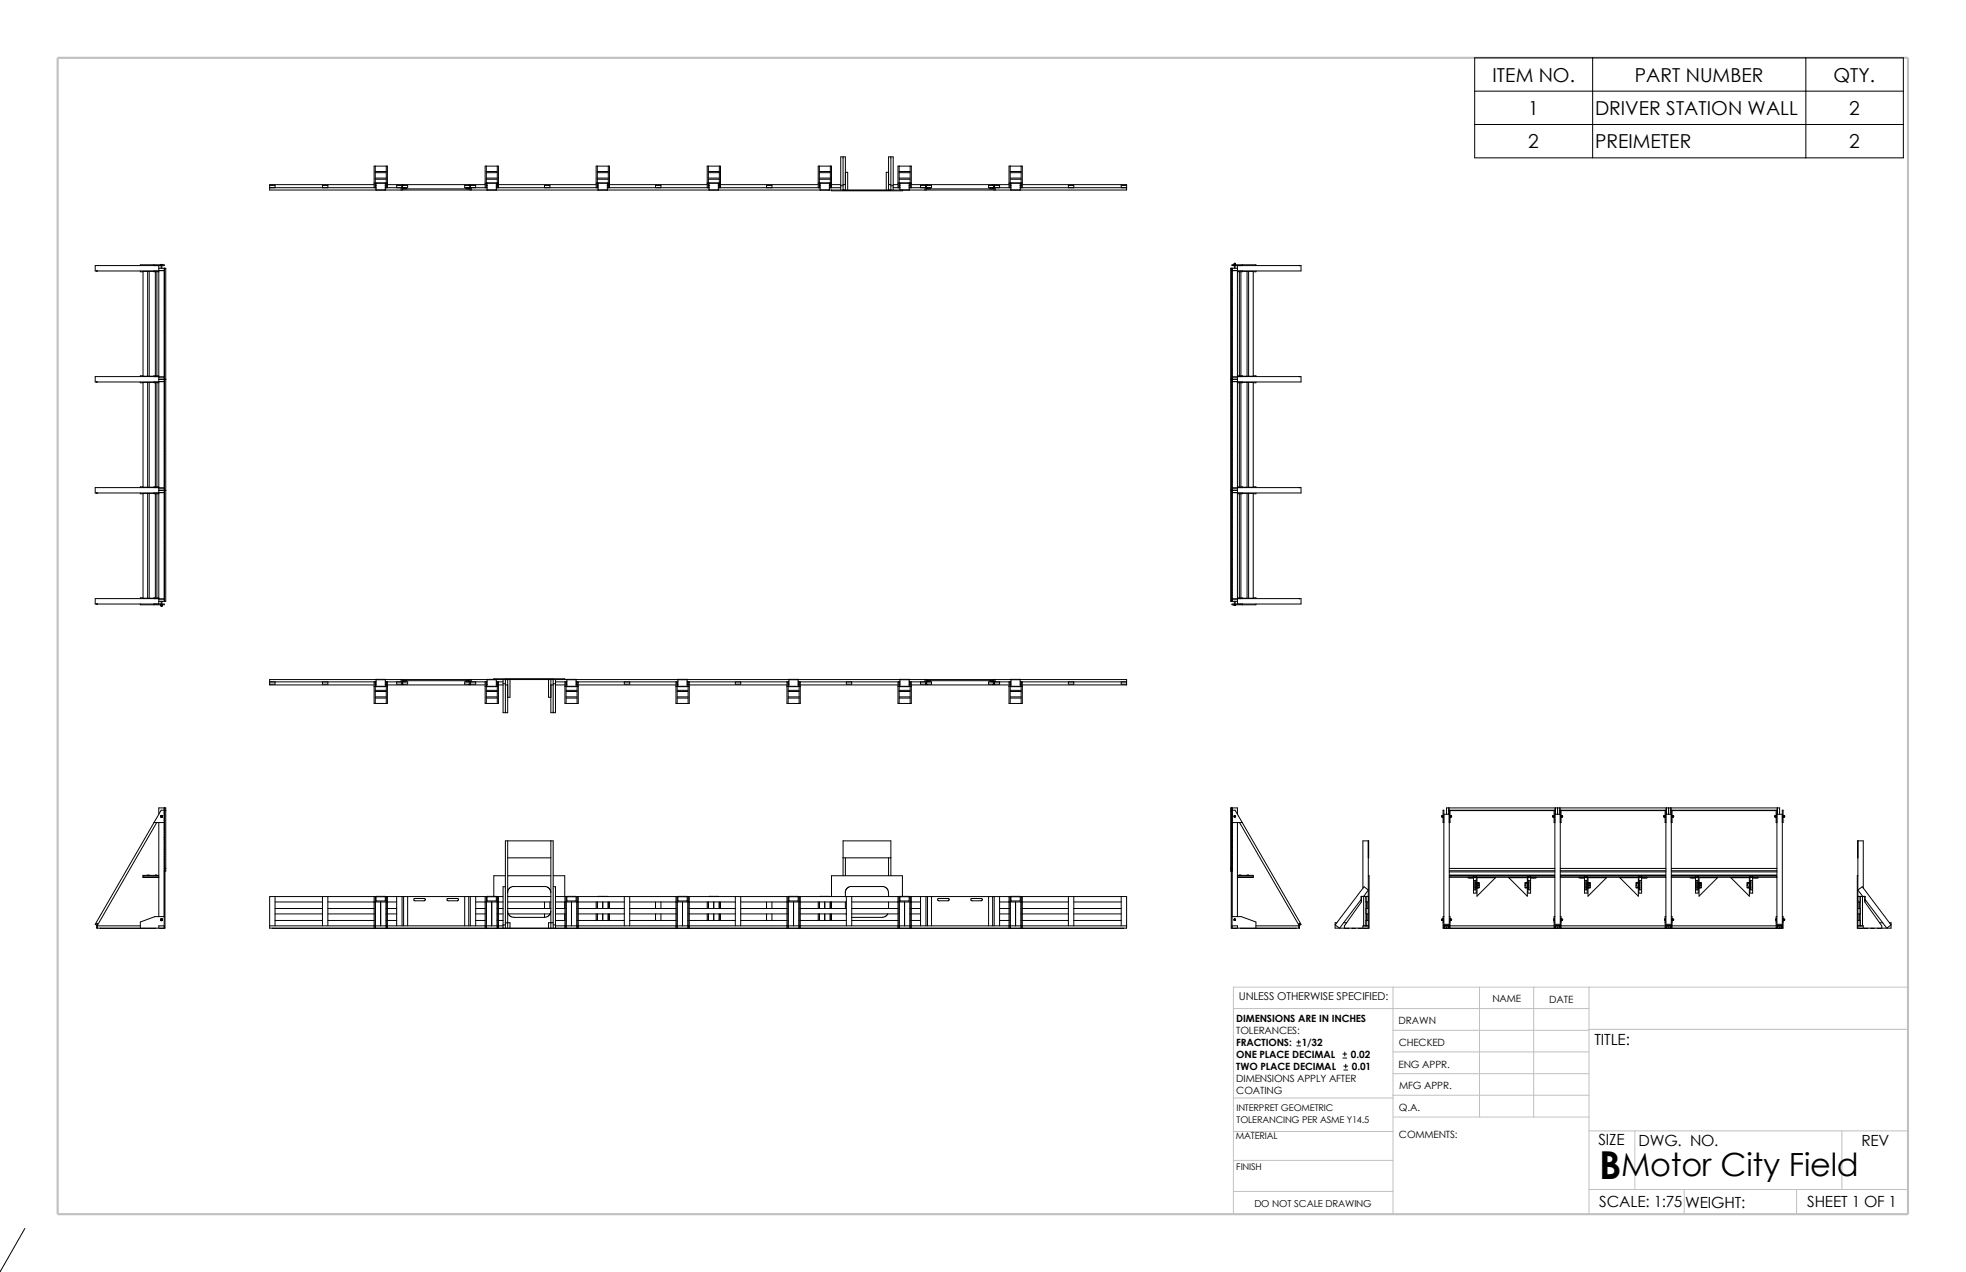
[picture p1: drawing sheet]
<svg xmlns="http://www.w3.org/2000/svg" width="432mm" height="279mm" viewBox="0 0 432 279" stroke-linecap="round" stroke-linejoin="round" font-family="sans-serif">
<g fill="none" stroke="#c0c0c0" stroke-width=".22">
<path d="M305.9 216.8v49.9M325 216.8v28.6M336.8 216.8v28.6M349 216.8v49.9M419.1 216.8h-148.2v49.9M270.9 221.5h78.1M305.9 231.1h43.1M305.9 226.3h43.1M305.9 235.8h43.1M349 226.1h70.1M270.9 248.5h35.1M270.9 254.9h35"/>
<path d="M270.9 241.2h35.1M305.9 240.6h43.1M306 245.4h43M349 248.4h70.1M359.1 248.4v12.9M404.5 248.4v12.9M270.9 261.7h35M349 261.3h70.1M369.9 261.3v5.4M394.6 261.3v5.4"/>
</g>
<path d="M12.7 12.7h406.4v254h-406.4z" fill="none" stroke="#c0c0c0" stroke-width=".47"/>
<g fill="none" stroke="#000" stroke-width=".22">
<path d="M323.9 12.7h94.1v22h-94.1zM349.8 12.7v22M396.6 12.7v22M82.4 36.5v4.7M82.4 39.1h2.4M82.4 37.9h2.4M82.4 39.4h2.4M82.4 37.7h2.4M84.8 36.5v4.7M106.8 36.5v4.7M106.8 39.1h2.4M106.8 37.9h2.4"/>
<path d="M106.8 39.4h2.4M106.8 37.7h2.4M109.2 36.5v4.7M131.2 36.5v4.7M131.2 39.1h2.4M131.2 37.9h2.4M131.2 39.4h2.4M131.2 37.7h2.4M133.6 36.5v4.7M155.6 36.5v4.7M155.6 39.1h2.4M155.6 37.9h2.4"/>
<path d="M155.6 39.4h2.4M155.6 37.7h2.4M158 36.5v4.7M180 36.5v4.7M180 39.1h2.4M180 37.9h2.4M180 39.4h2.4M180 37.7h2.4M182.4 36.5v4.7M185.2 34.5v7.3h10.5v-7.3M185.7 37.8h.5v3.9M195.2 37.8h-.6v3.9"/>
<path d="M197.5 36.5v4.7M197.5 39.1h2.4M197.5 37.9h2.4M197.5 39.4h2.4M197.5 37.7h2.4M199.9 36.5v4.7M221.9 36.5v4.7M221.9 39.1h2.4M221.9 37.9h2.4M221.9 39.4h2.4M221.9 37.7h2.4M224.3 36.5v4.7"/>
<path d="M323.9 20h94.1M323.9 27.3h94.1M21.2 59.5l.1 .1zM30.8 58.3v-.1h5.3v.1h-15.2v1.2h14M30.8 59.5v.2h.6M32.4 59.6v23M32.8 59.6v23M33.8 58.2v.1M33.8 59.5v.2h1.1M33.8 59.6h-2.4v23h2.4M34.1 59.7v22.8M34.5 59.7v22.8"/>
<path d="M34.9 58.3v74.4M34.9 58.9h1.5v73.2h-1.5M34.9 59.4h1.2M35.3 58.2h.4M35.3 58.2h.1M35.4 58.2v.7M35.6 58.3v.6M35.6 58.2h.1M35.7 58.2h.1M35.7 58.2h-.4M36.1 58.9v73.2zM36.2 59.1h.1"/>
<path d="M36.2 59.4h.1M36.2 59.8h.1M59.2 41.2h23.4M59.2 40.7h1.2v.5M70.8 41.2v-.5h1.2v.5M82.2 40.6h-23v1.1h23.4M82.2 40.2h2.9M82.2 41.2v-4.7h2.9v4.7M82.4 40.7h.2M82.6 40.2v.1M82.6 41.7h2M82.6 40.3v1.4"/>
<path d="M82.6 40.3h2M84.6 41.7h22.4M84.6 41.2h4.9v-.5h-2.4v.5M84.6 40.3v1.4M84.6 40.7h.2M84.6 40.2v.1M84.8 40.7v.5M85.1 40.6h21.5M88.1 41.2v.5M88.3 41.3v-.6l.3-.1h-.3v.7h.3M88.3 41.7v-.2h15v.2M88.6 41.2v.3"/>
<path d="M89.2 41.2v.3M102.4 41.2v.3M103 41.3h.3v-.7h-.3l.3 .1v.6M103 41.2v.3M103.5 41.2v.5M104.5 41.2v-.5h-2.4v.5h4.9M106.6 40.2h2.9M106.6 41.2v-4.7h2.9v4.7M106.8 40.7h.2M107 40.2v.1M107 41.7h2M107 40.3h2"/>
<path d="M107 40.3v1.4M109 41.7h22.4M109 41.2h22.4M109 40.3v1.4M109 40.7h.2M109 40.2v.1M109.2 40.7v.5M109.5 40.6h21.4M119.6 41.2v-.5h1.2v.5M130.9 40.2h3M130.9 41.2v-4.7h3v4.7M131.2 40.7h.2"/>
<path d="M131.4 40.3h2M131.4 41.7h2M131.4 40.3v1.4M131.4 40.2v.1M133.4 40.2v.1M133.4 41.7h22.3M133.4 41.2h22.3M133.4 40.3v1.4M133.4 40.7h.2M133.6 40.7v.5M133.9 40.6h21.4M144 41.2v-.5h1.2v.5"/>
<path d="M155.3 40.2h2.9M155.3 41.2v-4.7h2.9v4.7M155.6 40.7h.1M155.7 40.3h2.1M155.7 41.7h2.1M155.7 40.3v1.4M155.7 40.2v.1M157.8 40.2v.1M157.8 41.7h22.3M157.8 41.2h22.3M157.8 40.3v1.4M157.8 40.7h.2"/>
<path d="M158.2 40.6h21.5M168.4 41.2v-.5h1.1v.5M179.7 40.2h2.9M179.7 41.2v-4.7h2.9v4.7M180 40.7h.1M180.1 40.2v.1M180.1 41.7h2.1M180.1 40.3h2.1M180.1 40.3v1.4M182.2 41.7h16v.2h-15.6v-.2M182.2 41.2h2.5M182.2 40.3v1.4"/>
<path d="M182.2 40.7h.2M182.2 40.2v.1M182.6 40.6h2.1M184.7 40.8h.5M184.7 41.7v-7.2h1v7.2M185.2 40.6h.5M195.2 40.6h.5M195.2 41.7v-7.2h1v7.2M195.7 40.8h.5M196.2 41.2h1.5M196.2 40.6h1M197.2 40.2h3"/>
<path d="M197.2 41.2v-4.7h3v4.7M197.5 40.7h.2M197.7 40.2v.1M197.7 41.7h.1M197.7 40.3v1.4M197.7 40.3h2M197.7 41.7h2M199.7 40.2v.1M199.7 41.7l-1.5 .1M199.7 41.7h22.3M199.7 41.2h4.9v-.5h-2.4v.5M199.7 40.3v1.4"/>
<path d="M199.7 40.7h.2M199.9 40.7v.5M200.2 40.6h21.4M203.2 41.2v.5M203.4 41.7v-.2h14.9v.2M203.4 41.3v-.6l.3-.1h-.3v.7h.3M203.7 41.2v.3M204.3 41.2v.3M217.4 41.2v.3M218 41.3h.4v-.7h-.4l.3 .1v.6M218 41.2v.3M218.6 41.2v.5"/>
<path d="M219.5 41.2v-.5h-2.4v.5h4.9M221.6 40.2h2.9M221.6 41.2v-4.7h2.9v4.7M221.9 40.7h.1M222 40.3h2.1M222 41.7h2.1M222 40.3v1.4M222 40.2v.1M224.1 41.2h23.3M224.1 40.3v1.4M224.1 40.7h.2M224.1 40.2v.1"/>
<path d="M224.2 40.7v.5M224.5 40.6h22.9v1.1h-23.3M234.7 41.2v-.5h1.1v.5M247.4 40.7h-1.1v.5M270.6 59.6h.1M270.6 59.2h.1M270.6 60h.1M270.6 58.9v73.2M270.6 58.9h.1M270.6 59.4h1.2M271 58.2h.2M271 58.2h.1"/>
<path d="M271.1 58h.1M271.1 58.1h.1M271.1 57.9l.2-.1v.2M271.1 57.9v.3M271.1 58.3v.6M271.1 57.9h.2M271.1 58h.2M271.2 58.1h.2M271.2 58.1h-.1M271.2 58.1h.1M271.2 58h.1M271.2 58v.2"/>
<path d="M271.2 58.2h.2M271.3 58h.1M271.3 58.2v.7M271.3 58.1h.1M271.3 58v.1M271.4 58.1v.1M271.4 58.2h.1M271.8 58.3v74.4M271.8 58.9h-1.5v73.2h1.5M272.2 59.7v22.8M272.5 59.7v22.8M272.8 58.2v.1"/>
<path d="M272.8 59.5v.2h-1M272.8 59.6h2.5v23h-2.5M273.9 59.6v23M274.2 59.6v23M275.8 58.3v-.1h-5.2v.1h15.1v1.2h-13.9M275.8 59.5v.2h-.5M285.3 58.3h.2zM36.2 60.2h.1M36.2 60.5h.1M36.2 61.3h.1M36.2 60.9h.1M36.2 61.7h.1"/>
<path d="M36.2 62.1h.1M36.2 62.4h.1M36.2 62.8h.1M36.2 63.2h.1M36.2 63.5h.1M36.2 63.9h.1M36.2 64.7h.1M36.2 64.3h.1M36.2 65.1h.1M36.2 65.4h.1M36.2 65.8h.1M36.2 66.2h.1"/>
<path d="M36.2 66.5h.1M36.2 67.6h.1M36.2 66.9h.1M36.2 67.3h.1M36.2 68h.1M36.2 68.4h.1M36.2 68.8h.1M36.2 69.2h.1M36.2 69.9h.1M36.2 69.6h.1M36.2 71h.1M36.2 70.7h.1"/>
<path d="M36.2 70.3h.1M36.2 71.4h.1M36.2 71.8h.1M36.2 72.5h.1M36.2 72.1h.1M36.2 73.3h.1M36.2 72.9h.1M36.2 73.7h.1M36.2 74h.1M36.2 74.4h.1M36.2 75.1h.1M36.2 74.8h.1"/>
<path d="M36.2 75.5h.1M36.2 75.9h.1M36.2 76.3h.1M36.2 76.7h.1M36.2 77h.1M36.2 77.4h.1M36.2 77.8h.1M36.2 78.5h.1M36.2 78.1h.1M36.2 79.6h.1M36.2 79.2h.1M36.2 78.9h.1"/>
<path d="M270.6 60.4h.1M270.6 60.7h.1M270.6 61.1h.1M270.6 61.5h.1M270.6 61.8h.1M270.6 62.2h.1M270.6 63h.1M270.6 62.6h.1M270.6 63.4h.1M270.6 63.7h.1M270.6 64.1h.1M270.6 64.9h.1"/>
<path d="M270.6 64.5h.1M270.6 65.2h.1M270.6 65.6h.1M270.6 66h.1M270.6 66.3h.1M270.6 66.7h.1M270.6 67.1h.1M270.6 67.5h.1M270.6 67.9h.1M270.6 68.2h.1M270.6 69h.1M270.6 69.3h.1"/>
<path d="M270.6 68.6h.1M270.6 70.1h.1M270.6 69.7h.1M270.6 70.5h.1M270.6 70.8h.1M270.6 71.2h.1M270.6 71.6h.1M270.6 72h.1M270.6 72.3h.1M270.6 72.7h.1M270.6 73.1h.1M270.6 73.4h.1"/>
<path d="M270.6 74.2h.1M270.6 73.8h.1M270.6 74.6h.1M270.6 75h.1M270.6 75.3h.1M270.6 76.1h.1M270.6 75.7h.1M270.6 76.5h.1M270.6 76.8h.1M270.6 77.9h.1M270.6 77.6h.1M270.6 77.2h.1"/>
<path d="M270.6 78.3h.1M270.6 78.7h.1M270.6 79.1h.1M270.6 79.5h.1M270.6 79.8h.1M21.2 83.9h.1zM30.8 83.9v.2h.6M31.4 82.5h-.6v.2M32.4 84v23M32.8 84v23M33.8 83.9v.2h1.1M33.8 84h-2.4v23h2.4"/>
<path d="M34.1 84.1v22.8M34.5 84.1v22.8M34.9 82.7h-14v1.2h14M34.9 83.3h1.5M34.9 83.8h1.2M34.9 82.8h1.2M34.9 82.5h-1.1v.2M36.1 83.3h.1M36.2 80.4h.1M36.2 80h.1M36.2 81.2h.1M36.2 80.8h.1"/>
<path d="M36.2 81.9h.1M36.2 81.5h.1M36.2 82.6h.1M36.2 83h.1M36.2 82.3h.1M36.2 83.8h.1M36.2 83.4h.1M36.2 84.2h.1M36.2 84.6h.1M36.2 84.9h.1M36.2 85.3h.1M36.2 86.4h.1"/>
<path d="M36.2 86.1h.1M36.2 85.7h.1M36.2 86.8h.1M36.2 87.2h.1M36.2 87.5h.1M36.2 87.9h.1M36.2 88.3h.1M36.2 89.1h.1M36.2 88.7h.1M36.2 89.5h.1M36.2 89.8h.1M36.2 90.2h.1"/>
<path d="M36.2 90.6h.1M36.2 90.9h.1M36.2 91.3h.1M36.2 92.4h.1M36.2 92h.1M36.2 91.7h.1M36.2 93.2h.1M36.2 92.8h.1M36.2 93.9h.1M36.2 93.6h.1M36.2 94.7h.1M36.2 94.3h.1"/>
<path d="M36.2 95h.1M36.2 95.4h.1M36.2 95.8h.1M36.2 96.5h.1M36.2 96.2h.1M36.2 96.9h.1M36.2 97.3h.1M36.2 97.7h.1M36.2 98h.1M36.2 98.4h.1M36.2 98.8h.1M36.2 99.1h.1"/>
<path d="M36.2 99.9h.1M36.2 99.5h.1M36.1 83v.4M270.3 83.3h1.5M270.6 83.6h.1M270.6 84.4h.1M270.6 84h.1M270.6 84.8h.1M270.6 85.5h.1M270.6 85.1h.1M270.6 86.2h.1M270.6 85.9h.1"/>
<path d="M270.6 87h.1M270.6 86.6h.1M270.6 87.4h.1M270.6 88.1h.1M270.6 87.8h.1M270.6 88.5h.1M270.6 88.9h.1M270.6 89.6h.1M270.6 89.2h.1M270.6 90h.1M270.6 90.3h.1M270.6 90.7h.1"/>
<path d="M270.6 91.5h.1M270.6 91.1h.1M270.6 91.9h.1M270.6 92.2h.1M270.6 93.3h.1M270.6 92.6h.1M270.6 93h.1M270.6 94.1h.1M270.6 93.7h.1M270.6 94.9h.1M270.6 94.5h.1M270.6 95.6h.1"/>
<path d="M270.6 95.2h.1M270.6 96.4h.1M270.6 96.7h.1M270.6 96h.1M270.6 97.1h.1M270.6 97.5h.1M270.6 97.8h.1M270.6 98.2h.1M270.6 98.6h.1M270.6 99.4h.1M270.6 99h.1M270.6 99.7h.1"/>
<path d="M270.6 80.2h.1M270.6 81.3h.1M270.6 80.9h.1M270.6 80.6h.1M270.6 81.7h.1M270.6 82.1h.1M270.6 82.8h.1M270.6 82.4h.1M270.6 83.2h.1M270.6 83.3h.1M270.6 83.8h1.2M270.6 82.8h1.2"/>
<path d="M271.8 82.7h13.9v1.2h-13.9M271.8 82.5h1v.2M272.2 84.1v22.8M272.5 84.1v22.8M272.8 83.9v.2h-1M272.8 84h2.5v23h-2.5M273.9 84v23M274.2 84v23M275.3 82.5h.5v.2M275.8 83.9v.2h-.5M285.3 82.7h.2zM21.2 108.3h.1z"/>
<path d="M30.8 108.3v.2h.6M31.4 106.9h-.6v.2M32.4 108.4v23M32.8 108.4v23M33.8 108.3v.2h1.1M33.8 108.4h-2.4v23h2.4M34.1 108.5v22.8M34.5 108.5v22.8M34.9 107.1h-14v1.2h14M34.9 108.2h1.2M34.9 107.7h1.5M34.9 107.2h1.2"/>
<path d="M34.9 106.9h-1.1v.2M36.1 107.7h.1M36.2 101h.1M36.2 100.3h.1M36.2 100.7h.1M36.2 101.4h.1M36.2 101.8h.1M36.2 102.2h.1M36.2 102.5h.1M36.2 103.6h.1M36.2 103.3h.1M36.2 102.9h.1"/>
<path d="M36.2 104h.1M36.2 104.4h.1M36.2 104.8h.1M36.2 105.2h.1M36.2 105.9h.1M36.2 105.5h.1M36.2 106.6h.1M36.2 106.3h.1M36.2 107h.1M36.2 107.4h.1M36.2 107.8h.1M36.2 108.6h.1"/>
<path d="M36.2 108.2h.1M36.2 109h.1M36.2 109.3h.1M36.2 110.1h.1M36.2 109.7h.1M36.2 110.4h.1M36.2 111.2h.1M36.2 110.8h.1M36.2 111.9h.1M36.2 111.5h.1M36.2 112.7h.1M36.2 112.3h.1"/>
<path d="M36.2 113.1h.1M36.2 113.8h.1M36.2 113.5h.1M36.2 114.6h.1M36.2 114.2h.1M36.2 115.3h.1M36.2 114.9h.1M36.2 116.4h.1M36.2 116.1h.1M36.2 115.7h.1M36.2 117.2h.1M36.2 116.8h.1"/>
<path d="M36.2 117.9h.1M36.2 117.6h.1M36.2 118.7h.1M36.2 118.3h.1M36.2 119h.1M36.2 119.4h.1M36.2 119.8h.1M270.3 107.7h1.5M270.6 100.1h.1M270.6 100.5h.1M270.6 100.8h.1M270.6 101.2h.1"/>
<path d="M270.6 101.6h.1M270.6 101.9h.1M270.6 102.3h.1M270.6 102.7h.1M270.6 103.1h.1M270.6 103.5h.1M270.6 103.8h.1M270.6 104.2h.1M270.6 104.9h.1M270.6 105.3h.1M270.6 104.6h.1M270.6 106.1h.1"/>
<path d="M270.6 105.7h.1M270.6 106.5h.1M270.6 106.8h.1M270.6 107.2h.1M270.6 107.6h.1M270.6 108.4h.1M270.6 108.8h.1M270.6 108h.1M270.6 109.1h.1M270.6 109.5h.1M270.6 110.2h.1M270.6 109.9h.1"/>
<path d="M270.6 111h.1M270.6 110.6h.1M270.6 111.4h.1M270.6 111.8h.1M270.6 112.1h.1M270.6 112.9h.1M270.6 112.5h.1M270.6 113.2h.1M270.6 113.6h.1M270.6 114.4h.1M270.6 114.7h.1M270.6 114h.1"/>
<path d="M270.6 115.1h.1M270.6 115.5h.1M270.6 116.2h.1M270.6 115.9h.1M270.6 117h.1M270.6 116.6h.1M270.6 117.3h.1M270.6 117.7h.1M270.6 118.1h.1M270.6 118.5h.1M270.6 118.9h.1M270.6 119.3h.1"/>
<path d="M270.6 119.6h.1M270.6 120h.1M270.6 107.7h.1M270.6 108.2h1.2M270.6 107.2h1.2M271.8 107.1h13.9v1.2h-13.9M271.8 106.9h1v.2M272.2 108.5v22.8M272.5 108.5v22.8M272.8 108.3v.2h-1M272.8 108.4h2.5v23h-2.5M273.9 108.4v23"/>
<path d="M274.2 108.4v23M275.3 106.9h.5v.2M275.8 108.3v.2h-.5M285.5 107.1h.1M21.2 132.7h.1zM31.4 131.3h-.6v.2M33.8 132.7v.1M34.9 131.5h-14v1.2h15.2v.1h-5.3v-.1M34.9 131.6h1.2M34.9 131.3h-1.1v.2M35.3 132.8l.4 .1zM35.3 132.9h.1"/>
<path d="M35.3 133.1h.1M35.3 132.9v.2M35.3 132.9h.2M35.4 133.1h.2M35.4 132.1v.8M35.4 133.1h.1M35.4 132.9h.1M35.5 132.9h.1M35.5 132.9h-.1M35.5 132.9h.1h-.1M35.5 133.1h.1M35.5 132.9v.2"/>
<path d="M35.6 133.1h.1M35.6 132.1v.6M35.6 132.9v.3l-.2-.1M36.2 120.2h.1M36.2 120.6h.1M36.2 120.9h.1M36.2 121.3h.1M36.2 122h.1M36.2 122.4h.1M36.2 121.7h.1M36.2 123.2h.1M36.2 122.8h.1"/>
<path d="M36.2 123.5h.1M36.2 123.9h.1M36.2 124.7h.1M36.2 124.3h.1M36.2 125.1h.1M36.2 125.4h.1M36.2 125.8h.1M36.2 126.5h.1M36.2 126.2h.1M36.2 127.7h.1M36.2 127.3h.1M36.2 126.9h.1"/>
<path d="M36.2 128h.1M36.2 128.4h.1M36.2 128.8h.1M36.2 129.2h.1M36.2 129.9h.1M36.2 129.5h.1M36.2 130.3h.1M36.2 130.6h.1M36.2 131h.1M36.2 131.8h.1M36.2 131.4h.1M270.6 120.7h.1"/>
<path d="M270.6 120.4h.1M270.6 121.5h.1M270.6 121.1h.1M270.6 122.2h.1M270.6 121.8h.1M270.6 122.6h.1M270.6 123h.1M270.6 123.4h.1M270.6 124.1h.1M270.6 123.7h.1M270.6 124.8h.1M270.6 124.5h.1"/>
<path d="M270.6 125.2h.1M270.6 125.6h.1M270.6 126.3h.1M270.6 126.7h.1M270.6 126h.1M270.6 127.5h.1M270.6 127.1h.1M270.6 127.8h.1M270.6 128.2h.1M270.6 129.3h.1M270.6 128.9h.1M270.6 128.6h.1"/>
<path d="M270.6 129.7h.1M270.6 130.1h.1M270.6 130.9h.1M270.6 130.5h.1M270.6 131.6h.1M270.6 131.2h.1M270.6 132h.1M270.6 132.1h.1M270.6 131.6h1.2M271 132.8v.1M271 132.8h.1M271 132.9h.1"/>
<path d="M271 132.9h.4M271 132.8h.4M271.1 132.1v.6M271.3 132.1v.7M271.4 132.8h.1M271.4 132.9h-.4M271.4 132.9h.1M271.4 132.8v.1M271.8 131.5h13.9v1.2h-15.1v.1h5.2v-.1M271.8 131.3h1v.2M272.8 132.7v.1M275.3 131.3h.5v.2"/>
<path d="M285.3 131.5h.2zM59.2 149.8h23.4M60.4 149.8v.5h-1.2M70.8 149.8v.5h1.2v-.5M82.2 150.5h-23v-1.2h188.2v1.2h-22.9M82.2 150.8h.4M82.2 149.8v4.7h2.9v-4.7M82.4 149.8v4.7M82.4 153.3h2.4M82.4 150.3h.2M82.4 151.9h2.4M82.4 153.1h2.4"/>
<path d="M82.4 151.6h2.4M82.6 149.2v.1M82.6 150.7h2M82.6 149.3h2M82.6 149.3v1.4M84.6 149.8h4.9v.5h-2.4v-.5M84.6 149.3v1.4M84.6 150.8h.5M84.6 150.3h.2M84.6 149.2v.1M84.8 149.8v.5M84.8 149.8v4.7"/>
<path d="M85.1 150.5h21.5M88.1 149.3v.5M88.3 149.3v.2h15v-.2M88.6 149.7h-.3v.7h.3l-.3-.1v-.6h.3M88.6 149.5v.3M89.2 149.5v.3M102.4 149.5v.3M103 149.7h.3v.7h-.3l.3-.1v-.6h-.3M103 149.5v.3M103.5 149.3v.5M104.5 149.8v.5h-2.4v-.5h4.9M106.6 150.8h.4"/>
<path d="M106.6 149.8v4.7h2.9v-4.7M106.8 149.8v4.7M106.8 153.3h2.4M106.8 150.3h.2M106.8 151.9h2.4M106.8 153.1h2.4M106.8 151.6h2.4M107 149.2v.1M107 150.7h2M107 149.3h2M107 149.3v1.4M108.5 149.3v-.2h15.5v.2"/>
<path d="M109 149.3h.1M109 149.8h1.5M109 149.3v1.4M109 150.8h.5M109 150.3h.2M109.2 149.8v.5M109.2 149.8v4.7M109.5 150.5h1M110.5 149.3v7.2h1v-7.2M110.5 150.2h.5M111 150.5h.5M111 156.5v-7.3h10.5v7.3"/>
<path d="M112 149.3v3.9h-.5M120.5 149.3v3.9h.5M121 150.5h.5M121 149.3v7.2h1v-7.2M121.5 150.2h.5M122 149.8h2.5M122 150.5h2.1M124.1 150.8h.4M124.1 149.8v4.7h2.9v-4.7M124.3 149.8v4.7M124.3 153.3h2.4M124.3 150.3h.2"/>
<path d="M124.3 151.9h2.4M124.3 153.1h2.4M124.3 151.6h2.4M124.5 149.2v.1M124.5 150.7h2M124.5 149.3h2M124.5 149.3v1.4M126.5 149.8h22.4M126.5 149.3v1.4M126.5 150.8h.5M126.5 150.3h.2M126.5 149.2v.1"/>
<path d="M126.7 149.8v4.7M127 150.5h21.5M137.1 149.8v.5h1.2v-.5M148.5 150.8h.4M148.5 149.8v4.7h2.9v-4.7M148.7 149.8v4.7M148.7 153.3h2.4M148.7 150.3h.2M148.7 151.9h2.4M148.7 153.1h2.4M148.7 151.6h2.4M148.9 149.3h2"/>
<path d="M148.9 150.7h2M148.9 149.3v1.4M148.9 149.2v.1M150.9 149.8h22.4M150.9 149.3v1.4M150.9 150.8h.5M150.9 150.3h.2M150.9 149.2v.1M151.1 149.8v4.7M151.4 150.5h21.4M161.5 149.8v.5h1.2v-.5M172.8 150.8h.5"/>
<path d="M172.8 149.8v4.7h3v-4.7M173.1 149.8v4.7M173.1 153.3h2.4M173.1 150.3h.2M173.1 151.9h2.4M173.1 153.1h2.4M173.1 151.6h2.4M173.3 149.2v.1M173.3 150.7h2M173.3 149.3h2M173.3 149.3v1.4M175.3 149.2v.1"/>
<path d="M175.3 149.8h22.4M175.3 149.3v1.4M175.3 150.8h.5M175.3 150.3h.2M175.5 149.8v4.7M175.8 150.5h21.4M185.9 149.8v.5h1.2v-.5M197.2 150.8h.5M197.2 149.8v4.7h3v-4.7M197.5 149.8v4.7M197.5 153.3h2.4M197.5 150.3h.2"/>
<path d="M197.5 151.9h2.4M197.5 153.1h2.4M197.5 151.6h2.4M197.7 149.2v.1M197.7 150.7h2M197.7 149.3h2M197.7 149.3v1.4M199.7 149.2v.1M199.7 149.8h4.9v.5h-2.4v-.5M199.7 149.3v1.4M199.7 150.8h.5M199.7 150.3h.2"/>
<path d="M199.9 149.8v.5M199.9 149.8v4.7M200.2 150.5h21.4M203.2 149.3v.5M203.4 149.3v.2h14.9v-.2M203.7 149.7h-.3v.7h.3l-.3-.1v-.6h.3M203.7 149.5v.3M204.3 149.5v.3M217.4 149.5v.3M218 149.7h.4v.7h-.4l.3-.1v-.6h-.3M218 149.5v.3M218.6 149.3v.5"/>
<path d="M219.5 149.8v.5h-2.4v-.5h4.9M221.6 150.8h.4M221.6 149.8v4.7h2.9v-4.7M221.9 149.8v4.7M221.9 153.3h2.4M221.9 150.3h.1M221.9 151.9h2.4M221.9 153.1h2.4M221.9 151.6h2.4M222 149.3h2.1M222 150.7h2.1M222 149.3v1.4"/>
<path d="M222 149.2v.1M224.1 149.8h23.3M224.1 149.3v1.4M224.1 150.8h.4M224.1 150.3h.2M224.1 149.2v.1M224.2 149.8v.5M224.3 149.8v4.7M234.7 149.8v.5h1.1v-.5M246.3 149.8v.5h1.1M34.9 178.9v-1.4h1.2v26.4M35.3 179.2v.1"/>
<path d="M35.3 179.3v.1M35.3 179.4l.1 .1M35.3 179.2v.2M35.3 179.3l.1 .2M35.4 179.2h.2M35.4 179.3h.2zM35.4 179.2h-.1M35.4 179.2h.1M35.4 179.5h.2M35.4 179.2l-.1 .1M35.5 179.2h.1M35.5 179.2h-.2"/>
<path d="M35.6 179.2h.1M35.6 179.2v.1M35.6 179.3v.2M35.6 179.2v.3l-.3-.1M36.1 177.6h.1M36.1 178h-.7l-14.5 25 .4 .2M36.1 178.4h.1M36.1 178.7v.1M36.1 179.8v.1M36.1 179.1v.1M36.1 179.5h.1M36.2 177.5h.1"/>
<path d="M36.1 177.5l.1 13.8M36.2 177.5h.2v13.8h-.3M36.2 178.1h.2M270.3 178.1h.3M270.6 179.8v.1M270.6 179.9h.1M270.6 178.4h.1M270.6 178h.7l1.5 2.7M270.6 178h.1M270.6 178.7h.1M270.6 178.7v.1M270.6 179.1h.1"/>
<path d="M270.6 179.1v.1M270.6 179.5h.1M270.6 177.6h.1M271.8 178.9v-1.4h-1.5v13.8h.3M316.7 179.2v.2M316.7 179.4h.2M316.7 179.3v.2M316.7 179.2v.1M316.7 179.2h.1M316.7 179.5h.1M316.8 179.2l-.1 .1M316.8 179.5h.2"/>
<path d="M316.9 179.2h.1M316.9 179.4v.1M316.9 179.2h-.2M316.9 179.1v.1M316.9 179.5h.1M316.9 179.1h.1M316.9 179.2v.3M317.1 178.9h1.2M317.7 178.9v-1.4h73.2v1.4M318.2 177.5v1.4M318.2 178h23.4M318.3 178v25.2"/>
<path d="M318.5 179.5h.1M318.5 179.1h.1M318.5 178v2.7h-.2M318.5 178.1h22.8M318.5 179.2h.1M318.5 179.2h.3M318.5 179.5h.2M318.5 179.2l.1 .3M318.5 179.1v.4M318.6 179.3h.1M318.6 179.5h.1M318.6 179.4v.1"/>
<path d="M318.6 179.2h.1M318.6 179.2v.1M318.6 179.3v.1M318.6 179.3v.2M318.6 179.4h.2M318.7 179.3v.2M318.7 179.5h.1M318.7 179.2v.1M318.7 179.2h.1M318.8 179.2v.2M318.8 179.4h.1M341 179.2v.2"/>
<path d="M341 179.4h.2M341.1 179.3v.2M341.1 179.5h.1M341.1 179.2h.1M341.1 179.2v.1M341.2 179.2l-.1 .1M341.2 179.5h.2M341.2 179.2h.1M341.3 179.4v.1M341.3 179.2h-.3M341.3 179.5h.1M341.3 179.1h.1"/>
<path d="M341.3 179.2h.1M341.3 179.2v.3M341.3 179.1v.1M341.3 178v2.7h.2M341.5 178v25.4M341.5 178.9h1.2M341.6 177.5v1.4M342.1 177.5v1.4M342.6 177.5v1.4M342.6 178h23.4M342.7 178v25.2M342.9 179.5h.1"/>
<path d="M342.9 179.1h.1M342.9 178v2.7h-.2M342.9 178.1h22.8M342.9 179.2v.3M342.9 179.2h.1M342.9 179.2h.3M342.9 179.5h.2M342.9 179.1v.4M342.9 179.2v.1M342.9 179.3v.2M342.9 179.3h.1M342.9 179.3v.1"/>
<path d="M342.9 179.4v.1M342.9 179.4h.3M343.1 179.2v.1M343.1 179.3v.2M343.1 179.2h.1M343.1 179.5h.1M343.2 179.2v.2M343.2 179.4h.1M365.4 179.2v.2M365.4 179.4h.2M365.5 179.3v.2M365.5 179.5h.1"/>
<path d="M365.5 179.2h.1M365.5 179.2v.1M365.5 179.5h.3M365.6 179.2h.1M365.7 179.4v.1M365.7 179.2h-.3M365.7 179.5h.1M365.7 179.1h.1M365.7 179.2h.1M365.7 179.2v.3M365.7 179.1v.1M365.7 178v2.7h.2"/>
<path d="M365.9 178v25.4M365.9 178.9h1.2M366 177.5v1.4M366.5 177.5v1.4M367 177.5v1.4M367 178h23.4M367.1 178v25.2M367.2 179.5h.1M367.2 179.1h.1M367.2 178v2.7h-.1M367.2 178.1h22.9M367.3 179.2v.3"/>
<path d="M367.3 179.1h.1M367.3 179.5h.1M367.3 179.2h.1M367.3 179.1v.4M367.3 179.2h.3M367.3 179.5h.2M367.3 179.3h.1M367.3 179.3v.1M367.3 179.2v.1M367.3 179.4v.1M367.3 179.4h.3M367.3 179.3v.2"/>
<path d="M367.5 179.2v.1M367.5 179.3v.2M367.5 179.5h.1M367.5 179.2h.1M367.6 179.2v.2M367.6 179.4h.1M389.8 179.2v.2M389.8 179.4h.2M389.9 179.2v.1M389.9 179.3v.2M389.9 179.2h.1M389.9 179.5h.1"/>
<path d="M389.9 179.5h.2M390 179.2h.1M390.1 179.5h.1M390.1 179.4v.1M390.1 179.2h-.3M390.1 179.1v.1M390.1 179.1h.1M390.1 179.2h.1M390.1 178v2.7h.2M390.1 179.2v.3M390.3 178v25.4M390.3 178.9h1.2"/>
<path d="M390.4 177.5v1.4M391.6 179.5h.1M391.6 179.1h.1M391.7 179.5h.1M391.7 179.2h.1M391.7 179.2h.3M391.7 179.2v.3M391.7 179.1h.1M391.7 179.1v.4M391.7 179.3h.1M391.7 179.3v.2M391.7 179.3v.1"/>
<path d="M391.7 179.4v.1M391.7 179.2v.1M391.7 179.4h.3M391.8 179.2v.1M391.8 179.3v.2M391.8 179.5h.1M391.8 179.2h.1M392 179.2v.2M392 179.4h.1M31.4 192.4h3.5M31.5 192.7h.1M32.4 192.3h.4"/>
<path d="M33.8 180.7h2.3M34.1 192.3h.4M34.4 180.7l-13 22.6M34.9 180.7v20.6M34.9 192.3h-3.5v.4h3.5M36.1 187.7h.1M36.1 187.4h.1M36.1 188.1h.1M36.1 188.5h.1M36.1 187h.1M36.1 186.6h.1M36.1 182.1h.1"/>
<path d="M36.1 182.5h.1M36.1 181.4h.1M36.1 181.7h.1M36.1 191.1h.1M36.1 190.7h.1M36.1 185.5h.1M36.1 181h.1M36.1 189.6h.1M36.1 190h.1M36.1 184.4h.1M36.1 190.3h.1M36.1 188.8h.1"/>
<path d="M36.1 185.1h.1M36.1 186.2h.1M36.1 182.9h.1M36.1 184.7h.1M36.1 189.2h.1M36.1 185.8h.1M36.1 183.2h.1M36.1 184h.1M36.1 183.6h.1M36.1 180.6h.1M36.1 180.2v.1M36.2 190.8h.2"/>
<path d="M36.2 191.3v12.6h-14.9v-.1M60.4 196.9v6.5M60.4 199.6h10.4M60.4 198.1h10.4M70.8 196.9v6.5M72 196.9v6.5M72 199.6h10.2M72 198.1h15.1M82.2 196.9v7M82.4 196.9v7M82.4 199.6h.1M82.6 196.9h2v1h-2z"/>
<path d="M83.6 198.1v5.3M84.8 198.1v5.3M84.8 199.6h.1M84.8 196.9v7M85.1 196.9v7M85.1 199.6h2M87.1 196.9v6.5M88.3 196.9v6.5M88.6 196.9v6.5M89.5 196.9v6.5M90.9 197.4h2.4l.1 .2-.2 .3h-2.1a.27 .27 0 0 1-.2-.2 .27 .27 0 0 1 0-.3zM98.2 197.4h2.4l.1 .2-.2 .3h-2.1l-.2-.2z"/>
<path d="M102.1 196.9v6.5M103 196.9v6.5M103.3 196.9v6.5M104.5 196.9v6.5M104.5 199.6h2.1M104.5 198.1h6M106.6 196.9v7M106.8 196.9v7M106.8 199.6h.1M107 196.9h2v1h-2zM108 198.1v5.3M109.2 198.1v5.3"/>
<path d="M109.2 199.6h.1M109.2 196.9v7M109.5 196.9v7M109.5 199.6h1M110.5 196.9h-51.3v7h188.2v-7h-125.4M111 194.8h-.5v9.1M111 192.4h-2.5v4.5M111.5 184.7v19.2M111.5 196.9h9.5M111.5 188.4h9.5M111.5 192.4h9.5M111.5 199.6h9.5"/>
<path d="M111.5 198.1h9.5M112.9 194.7h7l.9 .6 .2 .8M112.9 194.7l-.6 .1-.5 .3-.2 .4-.1 .6M119.6 198.1v1.5M120.8 198.1v1.5M121 184.7v19.2M121.5 194.8h.5v9.1M121.5 192.4h2.5v4.5M122 199.6h2.1M122 198.1h15.1M124 198.1v1.5M124.1 196.9v7"/>
<path d="M124.3 196.9v7M124.3 199.6h.1M124.5 196.9h2v1h-2zM125.5 198.1v5.3M126.7 199.6h.1M126.7 196.9v7M127 196.9v7M127 199.6h10.1M130.9 198.1v1.5M131.2 198.1v1.5M131.4 196.9h2M132.4 198.1v1.5"/>
<path d="M133.6 198.1v1.5M133.9 198.1v1.5M137.1 196.9v6.5M138.3 196.9v6.5M138.3 199.6h10.2M138.3 198.1h23.2M144 198.1v1.5M145.2 198.1v1.5M148.5 196.9v7M148.7 196.9v7M148.7 199.6h.1M148.9 196.9h2v1h-2z"/>
<path d="M149.9 198.1v5.3M151.1 199.6h.1M151.1 196.9v7M151.4 196.9v7M151.4 199.6h10.1M155.3 198.1v1.5M155.6 198.1v1.5M155.7 196.9h2.1M156.8 198.1v1.5M157.9 198.1v1.5M158.2 198.1v1.5M161.5 196.9v6.5"/>
<path d="M162.7 196.9v6.5M162.7 199.6h10.1M162.7 198.1h23.2M168.4 198.1v1.5M169.5 198.1v1.5M172.8 196.9v7M173.1 196.9v7M173.1 199.6h.1M173.3 196.9h2v1h-2zM174.3 198.1v5.3M175.5 199.6h.1M175.5 196.9v7"/>
<path d="M175.8 196.9v7M175.8 199.6h10.1M179.7 198.1v1.5M180 198.1v1.5M180.1 196.9h2.1M181.1 198.1v1.5M182.3 198.1v1.5M182.6 198.1v1.5M185.2 192.4v-7.7h10.5v7.7M185.2 188.4h10.5M185.7 188.4v4M185.7 196.1v.8"/>
<path d="M185.7 198.1v1.5M185.9 196.9v6.5M187.1 196.9v6.5M187.1 199.6h10.1M187.1 198.1h15.1M193.8 194.7l.7 .2 .4 .4 .2 .4 .1 1.2M193.8 194.7h-7.1l-.9 .6-.2 .8M195.2 188.4v4M195.2 198.1v1.5M197.2 196.9v7M197.5 196.9v7M197.5 199.6h.1"/>
<path d="M197.7 196.9h2v1h-2zM198.2 196.9v-4.5h-15.6v4.5M198.7 198.1v5.3M199.9 198.1v5.3M199.9 199.6h.1M199.9 196.9v7M200.2 196.9v7M200.2 199.6h2M202.2 196.9v6.5M203.4 196.9v6.5M203.7 196.9v6.5M204.6 196.9v6.5"/>
<path d="M206 197.4h2.4l.1 .2-.3 .3h-2l-.2-.2zM213.2 197.4h2.4l.2 .2-.3 .3h-2l-.3-.2zM217.1 196.9v6.5M218 196.9v6.5M218.4 196.9v6.5M219.5 196.9v6.5M219.5 199.6h2.1M219.5 198.1h15.2M221.6 196.9v7M221.9 196.9v7M221.9 199.6h.1M222 196.9h2.1v1h-2z"/>
<path d="M223.1 198.1v5.3M224.2 198.1v5.3M224.2 199.6h.1M224.3 196.9v7M224.5 196.9v7M224.5 199.6h10.2M234.7 196.9v6.5M235.8 196.9v6.5M235.8 199.6h10.5M235.8 198.1h10.5M246.3 196.9v6.5M270.3 190.8h.3"/>
<path d="M270.4 191.3v12.6h15v-.1M270.6 191.3v-13.8v26.4M270.6 180.6h.1M270.6 180.2v.1M270.6 180.3h.1M270.6 180.7h2.2M270.6 190h.1M270.6 189.6h.1M270.6 181.4h.1M270.6 184h.1M270.6 183.2h.1M270.6 190.3h.1"/>
<path d="M270.6 182.5h.1M270.6 181h.1M270.6 181.7h.1M270.6 189.2h.1M270.6 190.7h.1M270.6 185.1h.1M270.6 183.6h.1M270.6 184.4h.1M270.6 182.1h.1M270.6 191.1h.1M270.6 186.2h.1M270.6 184.7h.1"/>
<path d="M270.6 185.5h.1M270.6 182.9h.1M270.6 188.5h.1M270.6 188.8h.1M270.6 186.6h.1M270.6 185.8h.1M270.6 188.1h.1M270.6 187.4h.1M270.6 187h.1M270.6 187.7h.1M271.8 180.7v20.6M271.8 192.3h3.5v.4h-3.5"/>
<path d="M271.8 192.4h3.5M272.2 192.3h.3M272.2 180.7l13.1 22.6 .4-.3-12.9-22.3M273.9 192.3h.3M275.2 192.7h.1M299 197h1.6M299 197.8h.1M299 197.9h.1M299 197.8v.1M299 196.9v1.2l-3.7 5.3v.5M299 196.9v.1M299 196.9h1.5"/>
<path d="M299 196.9h.1M299.5 196.9l1-1.4-.9-.7-6.4 8.4 1 .7 4.8-6.3M299.5 196.9v6.5M300 196.9v6.5M300 199.6h.5M300 198.1h.5M300.1 198.1v1.5M300.3 198.1v1.5M300.5 196.9l.1 .1M300.5 196.9h.1M300.5 197.8h.1M300.5 192.4h.2v11.5h-7.5v-1.2h.4"/>
<path d="M300.5 188.4l.1-3.7h-1.3v10.4M300.5 184.7v19.2M300.6 197v.8M300.6 197.8l-.1 .1M317.1 180.7h-.2v-2.7h.2v25.4M318.3 191.3h23.2M318.3 191.5h23.2M318.3 192.7h23.2M318.3 190.8h23.2M318.4 192.7v-.5h23v.5M318.4 192.4h23M318.4 192.3h23"/>
<path d="M322.5 192.7l1.2 .1M322.5 192.7h.1M322.6 192.7h.1M322.7 192.7v.1M323 192.7v.1M323.2 192.7v.1M323.4 192.7v.1M323.6 192.7h.1M323.6 192.4v.3M323.7 192.7v.1zM323.7 194.9l.1 .1M323.8 193.9l-.1 .1"/>
<path d="M323.8 193.4h.3v2.1h-.3zM323.8 192.7h.1M324.1 193.8l.8 .1v1.1h-.5M324.1 195h.2M324.1 192.7h.1M324.2 195h.2zM324.2 192.4v3.8h-.6v-3.5M324.3 194.6h.1M324.3 194.3h.1M324.3 194.1h.1M324.3 194.8h.1M324.4 192.7v4.1l4.1-4"/>
<path d="M324.4 192.8h4.1M324.6 194.9h.1zM324.7 193.9h.1M324.7 194.9h.1M324.7 194.4l.2 .1zM324.7 194.4l.1 .1zM328.5 192.7v.1M331.4 192.7v.1M331.4 192.8h4M335 194.4l.1 .1zM335 194.4h.1M335.1 193.9l.1 .1z"/>
<path d="M335.1 194.9l.1 .1zM335.1 194.9h.1zM335.4 192.7v4.1l-4-4M335.4 194.6h.1M335.4 194.1h.1M335.4 194.3h.1M335.4 194.8h.1M335.4 194.6h.2M335.4 194.1h.2M335.4 195h.2M335.4 194.3h.2M335.4 194.8h.2"/>
<path d="M335.6 192.4v3.8h.6v-3.4M335.6 195h.1M335.6 194.6h.1M335.6 194.1h.1M335.6 194.3h.1M335.6 194.8h.1M335.7 193.8l-.8 .1v1.1h.6M335.7 193.4h.3v2.1h-.3zM335.7 192.7h.1M336 193.9l.1 .1M336 192.7h.1M336.1 194.9l-.1 .1"/>
<path d="M336.2 192.7v.1M336.2 192.7h.1M336.2 192.4v.3M336.3 192.7h.1M336.4 192.7v.1M336.7 192.7v.1M336.9 192.7v.1M337.1 192.7v.1M337.3 192.7h.1M337.4 192.7h.1M337.4 192.7l-1.2 .1M342.7 191.3h23.2"/>
<path d="M342.7 191.5h23.2M342.7 192.7h23.2M342.7 190.8h23.2M342.8 192.7v-.5h23v.5M342.8 192.4h23M342.8 192.3h23M346.8 192.7h.1M346.8 192.7l1.3 .1M346.8 192.7h.2M347 192.7h.1M347.1 192.7v.1M347.3 192.7v.1"/>
<path d="M347.6 192.7v.1M347.8 192.7v.1M347.9 192.7h.1M348 192.4v.3M348.1 192.7v.1zM348.1 193.9v1.1M348.1 193.4h.4v2.1h-.4zM348.1 192.7h.1M348.5 193.8l.8 .1v1.1h-.5M348.5 195h.2M348.5 192.7h.1M348.6 195h.2"/>
<path d="M348.6 192.4v3.8h-.6v-3.5M348.7 194.1h.1M348.7 194.8h.1M348.7 194.6h.1M348.7 194.3h.1M348.8 192.7v4.1l4-4M348.8 192.8h4M349 194.9h.1zM349.1 193.9h.1M349.1 194.4l.2 .1zM349.1 194.4l.1 .1zM352.8 192.7v.1"/>
<path d="M355.8 192.7v.1M355.8 192.8h4M359.4 194.4l.1 .1zM359.4 194.4h.1M359.5 194.9h.1zM359.5 194.9l.1 .1zM359.5 193.9l.1 .1zM359.8 194.1h.2M359.8 194.6h.2M359.8 192.7v4.1l-4-4M359.8 194.6h.1M359.8 194.1h.1"/>
<path d="M359.8 194.3h.1M359.8 194.8h.1M359.8 195h.2M359.8 194.8h.2M359.8 194.3h.2M360 192.4v3.8h.6v-3.4M360 195h.1M360 194.6h.1M360 194.1h.1M360 194.3h.1M360 194.8h.1M360.1 193.8l-.8 .1v1.1h.6"/>
<path d="M360.1 193.4h.3v2.1h-.3zM360.1 192.7h.1M360.4 193.9l.1 .1M360.4 192.7h.1M360.5 194.9l-.1 .1M360.6 192.7v.1M360.6 192.7h.1M360.6 192.4v.3M360.7 192.7h.1M360.8 192.7v.1M361.1 192.7v.1M361.3 192.7v.1"/>
<path d="M361.5 192.7v.1M361.7 192.7h.1M361.7 192.7l-1.1 .1M367.1 191.3h23.2M367.1 191.5h23.2M367.1 192.7h23.2M367.1 190.8h23.2M367.2 192.7v-.5h23v.5M367.2 192.4h23M367.2 192.3h23M371.2 192.7h.1M371.2 192.7l1.2 .1"/>
<path d="M371.3 192.7h.1M371.5 192.7v.1M371.7 192.7v.1M371.9 192.7v.1M372.2 192.7v.1M372.3 192.7h.1M372.4 192.4v.3M372.4 192.7v.1zM372.5 193.9v1.1M372.5 193.4h.4v2.1h-.4zM372.5 192.7h.1M372.9 193.8l.8 .1v1.1h-.5"/>
<path d="M372.9 195h.1M372.9 192.7h.1M373 192.4v3.8h-.6v-3.5M373 195h.2M373 194.6h.2M373 194.3h.2M373 194.8h.2M373 194.1h.2M373.2 192.7v4.1l4-4M373.2 192.8h4M373.4 194.9h.1zM373.5 193.9h.1"/>
<path d="M373.5 194.4l.1 .1zM377.2 192.7v.1M380.2 192.7v.1M380.2 192.8h4M383.8 194.4l.1 .1zM383.8 194.4h.1M383.9 194.9h.1zM383.9 194.9l.1 .1zM383.9 193.9l.1 .1zM384.2 194.6h.1M384.2 194.1h.1M384.2 195h.1"/>
<path d="M384.2 194.3h.1M384.2 194.8h.1M384.2 192.7v4.1l-4-4M384.3 192.4v3.8h.6v-3.4M384.3 195h.2M384.3 194.6h.1M384.3 194.1h.1M384.3 194.3h.1M384.3 194.8h.1M384.5 193.8l-.8 .1v1.1h.6M384.5 193.4h.3v2.1h-.3zM384.5 192.7h.1"/>
<path d="M384.8 193.9v1.1M384.8 192.7h.1M384.9 192.7v.1M384.9 192.7h.1M384.9 192.4v.3M384.9 192.7h.2M385.1 192.7h.1M385.2 192.7v.1M385.4 192.7v.1M385.7 192.7v.1M385.9 192.7v.1M386 192.7h.1"/>
<path d="M386.1 192.7h.1M386.1 192.7l-1.2 .1M391.5 180.7h.1v-2.7h-.1v25.2M408 197.8v.1M408 197.8h.1M408 197.9h.1M408 188.4h.1M408.1 192.4h-.2v11.5h7.4v-1.2h-.3M408.1 199.6h.5M408.1 198.1h.5M408.1 196.9h1.4M408.1 196.9h.1"/>
<path d="M408.1 196.9l-.1 .1h1.6M408.3 198.1v1.5M408.5 198.1v1.5M408.6 196.9v6.5M409.1 196.9v6.5M409.1 196.9l-1-1.4 .9-.7 6.3 8.4-.9 .7-4.8-6.3M409.2 195.1v-10.4h-1.2l.1 19.2M409.5 196.9h.1M409.5 196.9l.1 .1M409.6 197.8h.1M409.6 196.9v1.2l3.7 5.3v.5M409.6 197.8v.1"/>
<path d="M409.6 197v.8M21.3 202.8v.4zM21.3 203.8h.1M21.3 203.4v.4M21.3 203.4h9.5M21.3 203.3h.1M21.3 203.3v.6M22 203.9h12.2M35.1 203.9h.7M35.3 202.1h.1M35.3 202v.1M35.3 201.9v.1"/>
<path d="M35.3 201.9v.2M35.3 202.1h.2M35.3 202l.1 .1M35.4 201.9h.2M35.4 202h.2zM35.4 202.1h.2M35.4 201.9h-.1M35.4 201.9h.1M35.4 201.9l-.1 .1M35.5 201.9h.1M35.5 201.9h-.2M35.6 201.9h.1"/>
<path d="M35.6 201.9v.1M35.6 202v.1M35.6 201.9l-.1 .2M35.6 202.1h.1M36.1 203.4h-1.2v.5M36.1 201.3h-2.1l-3.2 1.2v1.4M59.2 203.4h51.3M59.9 203.9h186.9M60.4 202.2h10.4M60.4 200.7h10.4M72 202.2h10.2M72 200.7h10.2"/>
<path d="M82.4 202.2h.1M82.4 200.7h.1M84.8 203.9h.1M84.8 202.2h.1M84.8 200.7h.1M85.1 202.2h2M85.1 200.7h2M104.5 202.2h2.1M104.5 200.7h2.1M106.8 202.2h.1M106.8 200.7h.1M109.2 203.9h.1"/>
<path d="M109.2 202.2h.1M109.2 200.7h.1M109.5 202.2h1M109.5 200.7h1M110.4 203.9h.1M110.5 203.2h.5M111 203.9v-19.2h10.5v19.2M111 202.7h1v1.2M111.5 200.2l.3 .9 .7 .4h7.1l1-.4 .4-.9M111.6 200.7h9.3M119.6 200.7v.8M120.8 200.7v.2"/>
<path d="M121.5 202.7h-1v1.2M121.5 203.2h.5M122 202.2h2.1M122 203.4h125.4M122 200.7h2.1M122.1 203.9h.1M124 200.7v1.5M124.3 202.2h.1M124.3 200.7h.1M126.7 202.2h.1M126.7 200.7h.1M127 202.2h10.1"/>
<path d="M127 200.7h10.1M130.9 200.7v1.5M131.2 200.7v1.5M132.4 200.7v1.5M133.6 200.7v1.5M133.9 200.7v1.5M138.3 202.2h10.2M138.3 200.7h10.2M144 200.7v1.5M145.2 200.7v1.5M148.7 202.2h.1M148.7 200.7h.1"/>
<path d="M151.1 202.2h.1M151.1 200.7h.1M151.4 202.2h10.1M151.4 200.7h10.1M155.3 200.7v1.5M155.6 200.7v1.5M156.8 200.7v1.5M157.9 200.7v1.5M158.2 200.7v1.5M162.7 202.2h10.1M162.7 200.7h10.1M168.4 200.7v1.5"/>
<path d="M169.5 200.7v1.5M173.1 202.2h.1M173.1 200.7h.1M175.5 202.2h.1M175.5 200.7h.1M175.8 202.2h10.1M175.8 200.7h10.1M179.7 200.7v1.5M180 200.7v1.5M181.1 200.7v1.5M182.3 200.7v1.5M182.6 200.7v1.5"/>
<path d="M185.8 200.7l.1 .2M187.1 202.2h10.1M187.1 200.7h10.1M195 200.7l-.5 .6-.7 .2h-6.7M197.5 202.2h.1M197.5 200.7h.1M199.9 203.9h.1M199.9 202.2h.1M199.9 200.7h.1M200.2 202.2h2M200.2 200.7h2M219.5 202.2h2.1"/>
<path d="M219.5 200.7h2.1M221.9 202.2h.1M221.9 200.7h.1M224.2 203.9h.1M224.2 202.2h.1M224.2 200.7h.1M224.5 202.2h10.2M224.5 200.7h10.2M235.8 202.2h10.5M235.8 200.7h10.5M270.6 203.4h1.2v.5M270.6 201.3h2l3.2 1.2v1.4"/>
<path d="M270.8 203.9h.7M272.5 203.9h12.1M275.8 203.4h9.5M285.3 202.8l.1 .4zM285.3 203.8h.1M285.4 203.3h.1M285.4 203.8v-.6h-.1v.7M295.1 202.7h.7M295.5 203.9h.7M297 203.9h.6M298.4 203.9h.7M299.6 203.9h.7"/>
<path d="M300 202.2h.5M300 200.7h.5M300.1 200.7v1.5M300.3 200.7v1.5M300.5 203.4h-1.2v.5M316.7 201.9v.2M316.7 202.1h.2M316.7 201.9v.1M316.7 202v.1M316.7 201.9h.1M316.7 202.1l.1 .1M316.7 202.1h.1"/>
<path d="M316.7 201.9h.2M316.8 202.2h.2M316.9 201.9h-.2M316.9 201.9h.1M316.9 202.1v.1M316.9 202.1h.1M316.9 201.8h.1M316.9 202.2h.1M316.9 202.5h.2M316.9 201.8v.4M317.1 203.8l.1 .1M317.1 201.3h-.2v2.6h74.7v-2.6h-.1"/>
<path d="M317.1 203.4h1.2M317.1 203.4v.5M317.1 203h1.2M317.2 203.6l.1 .1zM317.4 203.9h.7M317.4 203.2v.2zM317.6 203.2v.2zM317.7 203.8h.1M317.8 203.2v.2zM318.1 203.2v.2zM318.1 203.6l.2 .1zM318.2 203.6v.1z"/>
<path d="M318.3 203.2h.1M318.3 203.4v.5M318.3 201.3h.2v2.6M318.3 202.5h.2M318.3 203.2v.2M318.3 203.8l-.1 .1M318.4 203.9h23M318.5 202.2h.1M318.5 201.8h.1M318.5 203.4h22.8M318.5 202.1l.1 .1M318.5 201.9h.1"/>
<path d="M318.5 202.1h.1M318.5 201.9h.2M318.5 201.9l.1 .2M318.5 201.8v.4M318.6 202h.1M318.6 201.9h.1M318.6 202v.1M318.6 202.1h.1M318.6 201.9v.1M318.6 202.1v.1M318.6 202.2h.1M318.6 202.1h.2"/>
<path d="M318.6 201.9h.2M318.7 201.9h.1M318.7 201.9v.1M318.7 202v.1M318.7 202.1h.1M318.7 202.1v.1M318.8 201.9v.1M318.8 201.9v.2M318.8 202v.1M341.3 201.8h.1M341.3 202.2h.1M341.3 201.8v.4"/>
<path d="M341.3 202.5h.2M341.5 203.8l.1 .1M341.5 201.3h-.2v2.6M341.5 203.4h1.2M341.5 203.4v.5M341.5 203h1.2M341.6 203.6l.1 .1zM341.8 203.2v.2zM341.8 203.9h.6M342 203.2v.2zM342.1 203.8h.1M342.2 203.2v.2z"/>
<path d="M342.5 203.2v.2zM342.5 203.6l.1 .1zM342.6 203.6v.1zM342.7 203.2h.1M342.7 203.4v.5M342.7 201.3h.2v2.6M342.7 202.5h.2M342.7 203.2v.2M342.7 203.8l-.1 .1M342.8 203.9h23M342.9 202.2h.1M342.9 201.8h.1"/>
<path d="M342.9 203.4h22.8M342.9 201.9v.2M342.9 202.1v.1M342.9 201.9h.1M342.9 202.1h.1M342.9 201.9h.2M342.9 201.8v.4M342.9 201.9v.1M342.9 202v.1M342.9 202h.1M342.9 202.2h.2M342.9 202.1h.3"/>
<path d="M342.9 201.9h.3M343.1 201.9v.1M343.1 202v.1M343.1 202.1h.1M343.1 202.1v.1M343.1 201.9h.1M343.2 201.9v.2M343.2 202v.1M343.2 201.9v.1M365.7 201.8h.1M365.7 202.2h.1M365.7 201.8v.4"/>
<path d="M365.7 202.5h.2M365.9 201.3h-.2v2.6M365.9 203.4h1.2M365.9 203.4v.5M365.9 203h1.2M365.9 203.8l.1 .1M366 203.6l.1 .1zM366.1 203.9h.7M366.1 203.2v.2zM366.4 203.2v.2zM366.4 203.8h.1M366.6 203.2v.2z"/>
<path d="M366.9 203.2v.2zM366.9 203.6l.1 .1zM367.1 203.2h.1M367.1 203.4v.5M367.1 201.3h.1v2.6M367.1 202.5h.1M367.1 203.2v.2M367.1 203.8l-.1 .1M367.2 203.9h23M367.2 202.2h.1M367.2 201.8h.1M367.2 203.4h22.9"/>
<path d="M367.3 201.9v.2M367.3 201.8h.1M367.3 202.2h.1M367.3 201.8v.4M367.3 202.1v.1M367.3 201.9h.1M367.3 202.1h.1M367.3 201.9h.2M367.3 202h.1M367.3 202v.1M367.3 201.9v.1M367.3 202.2h.2"/>
<path d="M367.3 202.1h.3M367.3 201.9h.3M367.5 201.9v.1M367.5 202v.1M367.5 202.1h.1M367.5 202.1v.1M367.5 201.9h.1M367.6 201.9v.2M367.6 202v.1M367.6 201.9v.1M390.1 202.2h.1M390.1 201.8h.1"/>
<path d="M390.1 202.5h.2M390.1 201.8v.4M390.3 203.8l.1 .1M390.3 203.4h1.2M390.3 203.4v.5M390.3 201.3h-.2v2.6M390.3 203h1.2M390.4 203.6v.1zM390.5 203.9h.7M390.5 203.2v.2zM390.8 203.2v.2zM390.8 203.8h.1"/>
<path d="M391 203.2v.2zM391.2 203.2v.2zM391.3 203.6l.1 .1zM391.5 203.2h.1M391.5 203.4v.5M391.5 202.5h.1M391.5 203.2v.2M391.5 203.8l-.1 .1M391.6 202.2h.1M391.6 201.8h.1M391.7 202.2h.1M391.7 201.8v.1"/>
<path d="M391.7 202.1v.1M391.7 201.9h.1M391.7 202.1h.1M391.7 201.9h.2M391.7 201.8h.1M391.7 201.9v.2M391.7 201.8v.4M391.7 202h.1M391.7 202v.1M391.7 201.9v.1M391.7 202.1h.3M391.7 201.9h.3"/>
<path d="M391.8 202.1h.1M391.8 202v.1M391.8 201.9h.1M391.8 201.9v.1M391.8 202.1v.1M392 201.9v.1M392 201.9v.2M392 202v.1M408.1 202.2h.5M408.1 203.4h1.1v.5M408.1 200.7h.5M408.3 203.9h.7"/>
<path d="M408.3 200.7v1.5M408.5 200.7v1.5M409.5 203.9h.7M410.9 203.9h.7M412.4 203.9h.6M412.8 202.7h.7M284.8 229.7h.9M284.8 228.9h.9M285.2 228.5v.8M294.9 232.4h.9M294.9 231.5h.9M295.1 235h.9"/>
<path d="M295.1 234.2h.9M295.4 231.1v.8M295.6 233.8v.8M5.5 269.8l-5.6 9.5"/>
<circle cx="35.5" cy="179.3" r=".09"/>
<circle cx="35.5" cy="179.3" r=".14"/>
<circle cx="35.5" cy="179.3" r=".21"/>
<circle cx="35.5" cy="179.3" r=".22"/>
<circle cx="271.2" cy="179.3" r=".17"/>
<circle cx="324.7" cy="194" r=".08"/>
<circle cx="349" cy="194" r=".08"/>
<circle cx="373.4" cy="194" r=".08"/>
<circle cx="21.3" cy="203.3" r=".08"/>
<circle cx="35.5" cy="202" r=".09"/>
<circle cx="35.5" cy="202" r=".14"/>
<circle cx="35.5" cy="202" r=".21"/>
<circle cx="35.5" cy="202" r=".22"/>
<circle cx="271.2" cy="202" r=".17"/>
<circle cx="317.7" cy="203.8" r=".07"/>
<circle cx="342.1" cy="203.8" r=".07"/>
<circle cx="366.5" cy="203.8" r=".07"/>
<circle cx="390.9" cy="203.8" r=".07"/>
</g>
<text font-size="8.5" x="351.2" y="259">B</text>
<text font-size="7" x="356.1" y="258.2">Motor City Field</text>
<g font-size="4.2">
<text x="327.8" y="17.9">ITEM NO.</text>
<text x="359" y="17.9">PART NUMBER</text>
<text x="402.7" y="17.9">QTY.</text>
<text x="335.7" y="25.3">1</text>
<text x="350.3" y="25.3">DRIVER STATION WALL</text>
<text x="406.1" y="25.3">2</text>
<text x="335.7" y="32.6">2</text>
<text x="350.3" y="32.6">PREIMETER</text>
<text x="406.1" y="32.6">2</text>
</g>
<g font-size="3.4">
<text x="350.2" y="229.5">TITLE:</text>
<text x="351.1" y="251.6">SIZE</text>
<text x="359.9" y="251.6">DWG. NO.</text>
<text x="408.9" y="251.7">REV</text>
<text x="351.2" y="265.2">SCALE: 1:75</text>
<text x="370.1" y="265.3">WEIGHT:</text>
<text x="396.9" y="265.2">SHEET 1 OF 1</text>
</g>
<text font-size="2.4" x="272.1" y="219.7">UNLESS OTHERWISE SPECIFIED:</text>
<g font-size="2.2">
<text x="327.8" y="220.2">NAME</text>
<text x="340.3" y="220.2">DATE</text>
<text x="271.5" y="227.2">TOLERANCES:</text>
<text x="271.5" y="224.5">DIMENSIONS ARE IN INCHES</text>
<text x="307.2" y="225">DRAWN</text>
<text x="271.5" y="229.7">FRACTIONS:</text>
<text x="271.5" y="232.4">ONE PLACE DECIMAL</text>
<text x="285.9" y="229.7">1/32</text>
<text x="296.7" y="232.4">0.02</text>
<text x="307.2" y="229.8">CHECKED</text>
<text x="271.5" y="235.1">TWO PLACE DECIMAL</text>
<text x="271.5" y="237.7">DIMENSIONS APPLY AFTER</text>
<text x="296.9" y="235.1">0.01</text>
<text x="307.2" y="234.5">ENG APPR.</text>
<text x="307.3" y="239.2">MFG APPR.</text>
<text x="271.5" y="240.4">COATING</text>
<text x="307.3" y="244">Q.A.</text>
<text x="307.3" y="250.1">COMMENTS:</text>
</g>
<text font-size="2.1" x="275.5" y="265.1">DO NOT SCALE DRAWING</text>
<g font-size="2">
<text x="271.6" y="244.1">INTERPRET GEOMETRIC</text>
<text x="271.4" y="250.1">MATERIAL</text>
<text x="271.6" y="246.6">TOLERANCING PER ASME Y14.5</text>
<text x="271.5" y="257">FINISH</text>
</g>
</svg>
